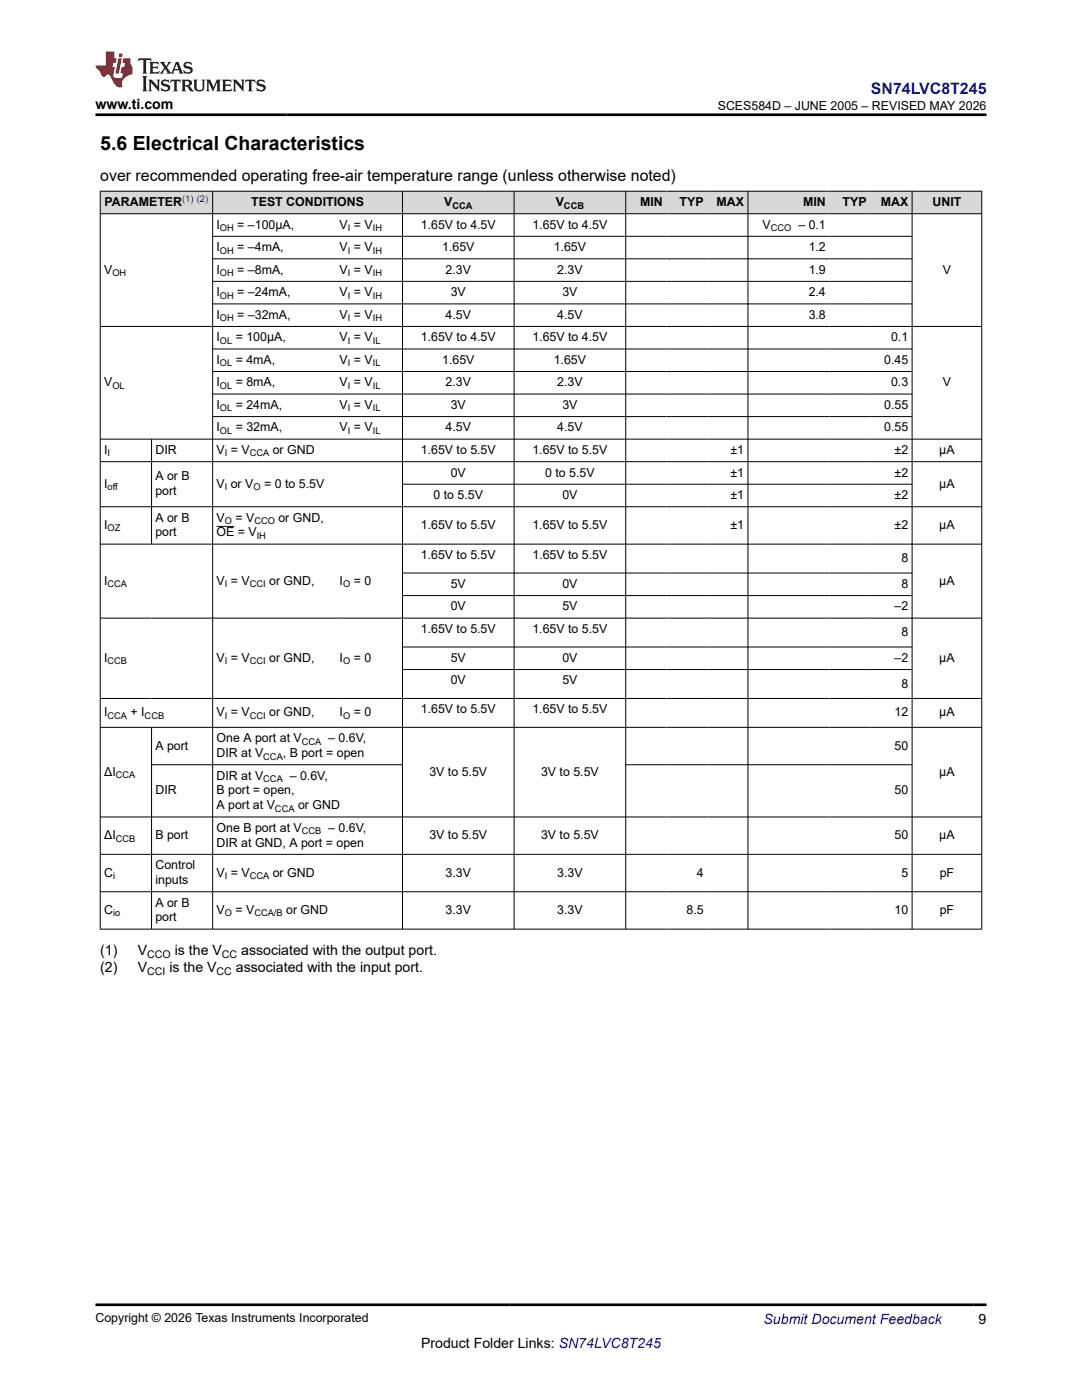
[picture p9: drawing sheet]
<svg xmlns="http://www.w3.org/2000/svg" width="216mm" height="279mm" viewBox="0 0 216 279" stroke-linecap="round" stroke-linejoin="round" font-family="sans-serif">
<g fill="#d8d8d8">
<path d="M20 38.2h175.9v4.5h-175.9z" fill-rule="evenodd"/>
<path d="M20.1 38.2h22.3v4.4h-22.3z" fill-rule="evenodd"/>
<path d="M42.5 38.2h37.8v4.4h-37.8z" fill-rule="evenodd"/>
<path d="M80.4 38.2h22.1v4.4h-22.1z" fill-rule="evenodd"/>
<path d="M102.6 38.2h22.2v4.4h-22.2z" fill-rule="evenodd"/>
<path d="M124.9 38.2h8.1v4.4h-8.1z" fill-rule="evenodd"/>
<path d="M133 38.2h8.1v4.4h-8.1z" fill-rule="evenodd"/>
<path d="M141.1 38.2h8.1v4.4h-8.1z" fill-rule="evenodd"/>
<path d="M149.3 38.2h16.2v4.4h-16.2z" fill-rule="evenodd"/>
<path d="M165.5 38.2h8.1v4.4h-8.1z" fill-rule="evenodd"/>
<path d="M173.6 38.2h8.3v4.4h-8.3z" fill-rule="evenodd"/>
<path d="M182.1 38.2h13.7v4.4h-13.7z" fill-rule="evenodd"/>
</g>
<g fill="none" stroke="#000" stroke-width=".2">
<path d="M19.9 38.2h176.1M20 38.1v147.4M42.4 38.1v147.4M80.3 38.1v147.4M102.6 38.1v147.4M124.9 38.1v147.4M149.2 38.1v147.4M182 38.1v147.4M195.9 38.1v147.4M19.9 42.7h176.1M42.4 47.2h139.7M42.4 51.7h139.7"/>
<path d="M42.4 56.2h139.7M19.9 65.1h176.1M42.4 60.7h139.7M42.4 69.6h139.7M42.4 74.1h139.7M42.4 78.6h139.7M19.9 87.6h176.1M19.9 92.1h176.1M30.2 87.6v21.1M42.4 83.1h139.7M80.3 96.6h101.8M19.9 101.1h176.1"/>
<path d="M19.9 108.6h176.1M43.2 105h3.6M80.3 114.4h101.8M80.3 118.9h101.8M19.9 123.4h176.1M19.9 139.4h176.1M80.3 129.1h101.8M80.3 133.6h101.8M19.9 145.2h176.1M30.2 145.2v40.3M30.2 152.6h50.2M124.9 152.6h57.2"/>
<path d="M19.9 163h176.1M19.9 170.5h176.1M19.9 178h176.1M19.9 185.4h176.1"/>
</g>
<path d="M27.7 11.6l-.2 .6 .5-.2h.6v.1v2.2l-.2 .4h1l-.2-.4v-2.2v-.1h.5l.5 .2-.1-.6zM29.8 12.4l.2 .3v1.6l-.2 .4h1.9l.1-.6a1.08 1.08 0 0 1-1.3 .2v-.7h.6l.4 .2v-.7l-.4 .2h-.6v-.5l.2-.2a1 1 0 0 1 1 .3l-.1-.5zM31.8 12.4l1 1.1-1 1.2h.9l-.2-.2 .4-.8 .5 .8-.2 .2h1.6l-.2-.2 .1-.5h1l.1 .5-.1 .2h.9l-.2-.4-.8-1.9h-.5l-1 2.1-.8-1.1 .9-1h-.8l.2 .2-.5 .6-.3-.6 .1-.2zM35.2 12.8l.4 1h-.8zM36.8 12.5a.65 .65 0 0 0-.2 .7 .65 .65 0 0 0 .6 .5l.7 .1 .1 .3a.79 .79 0 0 1-.7 .4 .79 .79 0 0 1-.7-.5l.1 .7 .2-.1a.93 .93 0 0 0 1.1 0 .93 .93 0 0 0 .4-.9 1.46 1.46 0 0 0-1.2-.6l-.1-.3a1.09 1.09 0 0 1 1.2 .2l-.2-.6-.1 .1-.6-.2zM28.4 15.2l.2 .4v2.2l-.2 .4h1l-.2-.4v-2.2l.2-.4zM29.6 15.9l.2 .4v1.5l-.2 .4h.8l-.3-.4v-1.3l1.7 1.8v-2l.2-.4h-.8l.2 .2 .1 1.1-1.2-1.3zM32.3 16a.65 .65 0 0 0-.2 .8 .65 .65 0 0 0 .7 .4l.6 .2 .1 .2a.79 .79 0 0 1-.7 .4 .79 .79 0 0 1-.7-.5l.1 .7 .2-.1a.93 .93 0 0 0 1.1 .1 .93 .93 0 0 0 .4-1 1.46 1.46 0 0 0-1.2-.5l-.1-.4a1.09 1.09 0 0 1 1.2 .2l-.2-.6-.1 .1-.6-.1zM34.1 15.9l-.1 .6a.63 .63 0 0 1 .7-.3l.1 1.6-.3 .4h1l-.2-.4v-1.6a.66 .66 0 0 1 .8 .3l-.1-.6zM36.2 15.9l.2 .4v1.5l-.2 .4h.9l-.2-.2v-.7h.5l.1 .2a.79 .79 0 0 0 1.2 .6l-1-.9a.61 .61 0 0 0 .6-.6 .61 .61 0 0 0-.5-.7zM36.9 16.2h.2a.47 .47 0 0 1 .5 .1 .47 .47 0 0 1 .1 .5l-.2 .1-.6 .1zM38.5 15.9l.2 .2a2.27 2.27 0 0 0 .4 2 1.04 1.04 0 0 0 1.7-.7v-1.3l.2-.2h-.8l.2 .4v1.1a.6 .6 0 0 1-.6 .6 .6 .6 0 0 1-.6-.6v-1.1l.3-.4zM41.1 15.9l.2 .4v1.5l-.2 .4h.7l-.2-.4v-1.4l.9 1.9 .8-1.9v1.4l-.2 .4h1l-.3-.4v-1.5l.3-.4h-.8l-.7 1.5-.7-1.5zM44.3 15.9l.2 .4v1.5l-.2 .4h1.9l.1-.6a1.09 1.09 0 0 1-1.3 .2v-.7h.6l.4 .2v-.6l-.4 .2h-.6v-.6l.2-.1a1.01 1.01 0 0 1 1 .3l-.1-.6zM46.4 15.9l.3 .4v1.5l-.3 .4h.8l-.2-.4v-1.3l1.6 1.8v-2l.2-.4h-.7l.2 .2v1.1l-1.2-1.3zM49 15.9l-.1 .6a.63 .63 0 0 1 .8-.3v1.6l-.3 .4h1l-.2-.4v-1.6a.66 .66 0 0 1 .8 .3l-.1-.6zM51.4 16a.65 .65 0 0 0-.2 .8 .65 .65 0 0 0 .6 .4l.6 .2 .2 .2a.79 .79 0 0 1-.8 .4 .79 .79 0 0 1-.6-.5l.1 .7 .2-.1a.93 .93 0 0 0 1 .1 .93 .93 0 0 0 .5-1 1.46 1.46 0 0 0-1.3-.5l-.1-.4a1.09 1.09 0 0 1 1.3 .2l-.2-.6-.2 .1-.5-.1z" fill="#231f20"/>
<path d="M21.1 10.3v2.7h-2v.4l.9 1a.95 .95 0 0 0 .9 .9 .59 .59 0 0 1 .6-.4 .59 .59 0 0 1 .5 .3l.4 .8a1.59 1.59 0 0 0 2.1 1.4 1.61 1.61 0 0 1 1-2.3l1-.3-.1-1.5a1.59 1.59 0 0 1-.4-1.7h-1.4l-.2 .9h.5l-.1 .9h-.5l-.2 .9v.3l.4 .1-.2 .9h-.6a.73 .73 0 0 1-1.1-.7l.3-1.5h-.5l.2-.9h.5l.2-.9h-.5v-1.3zM23.6 11.6l-.6 3.1h.7l.6-3.1zM23.8 10.7l-.1 .6h.7l.1-.6z" fill="#ed1c24"/>
<path d="M19.1 22.9h177.8M19.1 260.4h177.8" fill="none" stroke="#000" stroke-width=".53"/>
<text font-size="3.9" x="20" y="29.9">5.6 Electrical Characteristics</text>
<text font-size="3.2" fill="#00f" x="173.8" y="18.7">SN74LVC8T245</text>
<text font-size="3.2" x="20" y="36.1">over recommended operating free-air temperature range (unless otherwise noted)</text>
<g font-size="2.8">
<text x="19.1" y="21.8">www.ti.com</text>
<text x="20" y="190.6">(1)</text>
<text x="27.5" y="190.6">V</text>
<text x="34.9" y="190.6">is the V</text>
<text x="48.1" y="190.6">associated with the output port.</text>
<text x="20" y="194">(2)</text>
<text x="27.5" y="194">V</text>
<text x="33.8" y="194">is the V</text>
<text x="47.1" y="194">associated with the input port.</text>
<text x="84" y="269">Product Folder Links: SN74LVC8T245</text>
<text x="195.3" y="264.2">9</text>
</g>
<text font-size="2.8" fill="#00f" x="152.4" y="264.2">Submit Document Feedback</text>
<g font-size="2.5">
<text x="143.2" y="21.9">SCES584D – JUNE 2005 – REVISED MAY 2026</text>
<text x="20.9" y="41.1">PARAMETER</text>
<text x="50.1" y="41.1">TEST CONDITIONS</text>
<text x="88.6" y="41.1">V</text>
<text x="110.9" y="41.1">V</text>
<text x="127.8" y="41.1">MIN</text>
<text x="135.6" y="41.1">TYP</text>
<text x="143" y="41.1">MAX</text>
<text x="160.3" y="41.1">MIN</text>
<text x="168.1" y="41.1">TYP</text>
<text x="175.7" y="41.1">MAX</text>
<text x="186.1" y="41.1">UNIT</text>
<text x="43.2" y="45.6">I</text>
<text x="47.4" y="45.6">= –100μA,</text>
<text x="67.8" y="45.6">V = V</text>
<text x="84" y="45.6">1.65V to 4.5V</text>
<text x="106.2" y="45.6">1.65V to 4.5V</text>
<text x="152.2" y="45.6">V</text>
<text x="159.3" y="45.6">– 0.1</text>
<text x="43.2" y="50.1">I</text>
<text x="47.4" y="50.1">= –4mA,</text>
<text x="67.8" y="50.1">V = V</text>
<text x="88.2" y="50.1">1.65V</text>
<text x="110.5" y="50.1">1.65V</text>
<text x="161.4" y="50.1">1.2</text>
<text x="20.8" y="54.6">V</text>
<text x="43.2" y="54.6">I</text>
<text x="43.2" y="59.1">I</text>
<text x="47.4" y="54.6">= –8mA,</text>
<text x="47.4" y="59.1">= –24mA,</text>
<text x="67.8" y="54.6">V = V</text>
<text x="67.8" y="59.1">V = V</text>
<text x="88.9" y="54.6">2.3V</text>
<text x="89.9" y="59.1">3V</text>
<text x="111.2" y="54.6">2.3V</text>
<text x="112.2" y="59.1">3V</text>
<text x="161.4" y="54.6">1.9</text>
<text x="161.4" y="59.1">2.4</text>
<text x="188.1" y="54.6">V</text>
<text x="43.2" y="63.6">I</text>
<text x="47.4" y="63.6">= –32mA,</text>
<text x="67.8" y="63.6">V = V</text>
<text x="88.9" y="63.6">4.5V</text>
<text x="111.2" y="63.6">4.5V</text>
<text x="161.4" y="63.6">3.8</text>
<text x="43.2" y="68.1">I</text>
<text x="47" y="68.1">= 100μA,</text>
<text x="67.8" y="68.1">V = V</text>
<text x="84" y="68.1">1.65V to 4.5V</text>
<text x="106.2" y="68.1">1.65V to 4.5V</text>
<text x="177.8" y="68.1">0.1</text>
<text x="20.8" y="77.1">V</text>
<text x="43.2" y="72.6">I</text>
<text x="43.2" y="77.1">I</text>
<text x="47" y="72.6">= 4mA,</text>
<text x="47" y="77.1">= 8mA,</text>
<text x="67.8" y="72.6">V = V</text>
<text x="67.8" y="77.1">V = V</text>
<text x="88.2" y="72.6">1.65V</text>
<text x="88.9" y="77.1">2.3V</text>
<text x="110.5" y="72.6">1.65V</text>
<text x="111.2" y="77.1">2.3V</text>
<text x="176.4" y="72.6">0.45</text>
<text x="177.8" y="77.1">0.3</text>
<text x="188.1" y="77.1">V</text>
<text x="43.2" y="81.6">I</text>
<text x="47" y="81.6">= 24mA,</text>
<text x="67.8" y="81.6">V = V</text>
<text x="89.9" y="81.6">3V</text>
<text x="112.2" y="81.6">3V</text>
<text x="176.4" y="81.6">0.55</text>
<text x="43.2" y="86.1">I</text>
<text x="47" y="86.1">= 32mA,</text>
<text x="67.8" y="86.1">V = V</text>
<text x="88.9" y="86.1">4.5V</text>
<text x="111.2" y="86.1">4.5V</text>
<text x="176.4" y="86.1">0.55</text>
<text x="20.8" y="90.6">I</text>
<text x="31" y="90.6">DIR</text>
<text x="31" y="95.9">A or B</text>
<text x="43.2" y="90.6">V = V</text>
<text x="54.4" y="90.6">or GND</text>
<text x="84" y="90.6">1.65V to 5.5V</text>
<text x="89.9" y="95.1">0V</text>
<text x="106.2" y="90.6">1.65V to 5.5V</text>
<text x="108.8" y="95.1">0 to 5.5V</text>
<text x="145.7" y="90.6">±1</text>
<text x="145.7" y="95.1">±1</text>
<text x="178.5" y="90.6">±2</text>
<text x="178.5" y="95.1">±2</text>
<text x="187.4" y="90.6">μA</text>
<text x="20.8" y="97.3">I</text>
<text x="31" y="98.8">port</text>
<text x="43.2" y="97.3">V or V</text>
<text x="52.7" y="97.3">= 0 to 5.5V</text>
<text x="86.5" y="99.6">0 to 5.5V</text>
<text x="112.2" y="99.6">0V</text>
<text x="145.7" y="99.6">±1</text>
<text x="178.5" y="99.6">±2</text>
<text x="187.4" y="97.3">μA</text>
<text x="20.8" y="105.6">I</text>
<text x="31" y="104.1">A or B</text>
<text x="31" y="107.1">port</text>
<text x="43.2" y="104.1">V</text>
<text x="43.2" y="107.1">OE = V</text>
<text x="47" y="104.1">= V</text>
<text x="55.6" y="104.1">or GND,</text>
<text x="84" y="105.6">1.65V to 5.5V</text>
<text x="106.2" y="105.6">1.65V to 5.5V</text>
<text x="145.7" y="105.6">±1</text>
<text x="178.5" y="105.6">±2</text>
<text x="187.4" y="105.6">μA</text>
<text x="84" y="111.6">1.65V to 5.5V</text>
<text x="106.2" y="111.6">1.65V to 5.5V</text>
<text x="179.9" y="112.2">8</text>
<text x="20.8" y="116.7">I</text>
<text x="43.2" y="116.7">V = V</text>
<text x="53.7" y="116.7">or GND,</text>
<text x="67.8" y="116.7">I</text>
<text x="70.6" y="116.7">= 0</text>
<text x="89.9" y="117.3">5V</text>
<text x="112.2" y="117.3">0V</text>
<text x="179.9" y="117.3">8</text>
<text x="187.4" y="116.7">μA</text>
<text x="89.9" y="121.8">0V</text>
<text x="112.2" y="121.8">5V</text>
<text x="178.5" y="121.8">–2</text>
<text x="84" y="126.3">1.65V to 5.5V</text>
<text x="106.2" y="126.3">1.65V to 5.5V</text>
<text x="179.9" y="127">8</text>
<text x="20.8" y="132.1">I</text>
<text x="43.2" y="132.1">V = V</text>
<text x="53.7" y="132.1">or GND,</text>
<text x="67.8" y="132.1">I</text>
<text x="70.6" y="132.1">= 0</text>
<text x="89.9" y="132.1">5V</text>
<text x="89.9" y="136.6">0V</text>
<text x="112.2" y="132.1">0V</text>
<text x="112.2" y="136.6">5V</text>
<text x="178.5" y="132.1">–2</text>
<text x="179.9" y="137.2">8</text>
<text x="187.4" y="132.1">μA</text>
<text x="20.8" y="143">I</text>
<text x="26" y="143">+ I</text>
<text x="43.2" y="143">V = V</text>
<text x="53.7" y="143">or GND,</text>
<text x="67.8" y="143">I</text>
<text x="70.6" y="143">= 0</text>
<text x="84" y="142.4">1.65V to 5.5V</text>
<text x="106.2" y="142.4">1.65V to 5.5V</text>
<text x="178.5" y="143">12</text>
<text x="187.4" y="143">μA</text>
<text x="31" y="149.6">A port</text>
<text x="43.2" y="148.1">One A port at V</text>
<text x="65.5" y="148.1">– 0.6V,</text>
<text x="178.5" y="149.6">50</text>
<text x="20.8" y="154.8">ΔI</text>
<text x="43.2" y="151.1">DIR at V</text>
<text x="43.2" y="155.6">DIR at V</text>
<text x="56.4" y="151.1">, B port = open</text>
<text x="57.8" y="155.6">– 0.6V,</text>
<text x="85.7" y="154.8">3V to 5.5V</text>
<text x="108" y="154.8">3V to 5.5V</text>
<text x="187.4" y="154.8">μA</text>
<text x="31" y="158.5">DIR</text>
<text x="43.2" y="158.5">B port = open,</text>
<text x="43.2" y="161.5">A port at V</text>
<text x="59.5" y="161.5">or GND</text>
<text x="178.5" y="158.5">50</text>
<text x="20.8" y="167.5">ΔI</text>
<text x="31" y="167.5">B port</text>
<text x="43.2" y="166">One B port at V</text>
<text x="65.5" y="166">– 0.6V,</text>
<text x="85.7" y="167.5">3V to 5.5V</text>
<text x="108" y="167.5">3V to 5.5V</text>
<text x="178.5" y="167.5">50</text>
<text x="187.4" y="167.5">μA</text>
<text x="31" y="173.5">Control</text>
<text x="43.2" y="169">DIR at GND, A port = open</text>
<text x="20.8" y="174.9">C</text>
<text x="31" y="176.4">inputs</text>
<text x="43.2" y="174.9">V = V</text>
<text x="54.4" y="174.9">or GND</text>
<text x="88.9" y="174.9">3.3V</text>
<text x="111.2" y="174.9">3.3V</text>
<text x="139" y="174.9">4</text>
<text x="179.9" y="174.9">5</text>
<text x="187.5" y="174.9">pF</text>
<text x="20.8" y="182.4">C</text>
<text x="31" y="180.9">A or B</text>
<text x="31" y="183.9">port</text>
<text x="43.2" y="182.4">V</text>
<text x="47" y="182.4">= V</text>
<text x="57.1" y="182.4">or GND</text>
<text x="88.9" y="182.4">3.3V</text>
<text x="111.2" y="182.4">3.3V</text>
<text x="137" y="182.4">8.5</text>
<text x="178.5" y="182.4">10</text>
<text x="187.5" y="182.4">pF</text>
<text x="19.1" y="263.9">Copyright © 2026 Texas Instruments Incorporated</text>
</g>
<g font-size="2.1">
<text x="29.4" y="191.1">CCO</text>
<text x="44.3" y="191.1">CC</text>
<text x="29.4" y="194.5">CCI</text>
<text x="43.2" y="194.5">CC</text>
</g>
<text font-size="1.9" fill="#00f" x="36.3" y="40.3">(1) (2)</text>
<g font-size="1.9">
<text x="90.3" y="41.6">CCA</text>
<text x="112.5" y="41.6">CCB</text>
<text x="43.9" y="46.1">OH</text>
<text x="69.4" y="46.1">I</text>
<text x="74.4" y="46.1">IH</text>
<text x="153.8" y="46.1">CCO</text>
<text x="43.9" y="50.6">OH</text>
<text x="69.4" y="50.6">I</text>
<text x="74.4" y="50.6">IH</text>
<text x="22.4" y="55.1">OH</text>
<text x="43.9" y="55.1">OH</text>
<text x="43.9" y="59.6">OH</text>
<text x="69.4" y="55.1">I</text>
<text x="69.4" y="59.6">I</text>
<text x="74.4" y="55.1">IH</text>
<text x="74.4" y="59.6">IH</text>
<text x="43.9" y="64.1">OH</text>
<text x="69.4" y="64.1">I</text>
<text x="74.4" y="64.1">IH</text>
<text x="43.9" y="68.6">OL</text>
<text x="69.4" y="68.6">I</text>
<text x="74.4" y="68.6">IL</text>
<text x="22.4" y="77.6">OL</text>
<text x="43.9" y="73.1">OL</text>
<text x="43.9" y="77.6">OL</text>
<text x="69.4" y="73.1">I</text>
<text x="69.4" y="77.6">I</text>
<text x="74.4" y="73.1">IL</text>
<text x="74.4" y="77.6">IL</text>
<text x="43.9" y="82.1">OL</text>
<text x="69.4" y="82.1">I</text>
<text x="74.4" y="82.1">IL</text>
<text x="43.9" y="86.6">OL</text>
<text x="69.4" y="86.6">I</text>
<text x="74.4" y="86.6">IL</text>
<text x="21.5" y="91.1">I</text>
<text x="44.8" y="91.1">I</text>
<text x="49.8" y="91.1">CCA</text>
<text x="21.5" y="97.8">off</text>
<text x="44.8" y="97.8">I</text>
<text x="50.6" y="97.8">O</text>
<text x="21.5" y="106.1">OZ</text>
<text x="44.8" y="104.6">O</text>
<text x="50.8" y="104.6">CCO</text>
<text x="51.2" y="107.6">IH</text>
<text x="21.5" y="117.2">CCA</text>
<text x="44.8" y="117.2">I</text>
<text x="49.8" y="117.2">CCI</text>
<text x="68.5" y="117.2">O</text>
<text x="21.5" y="132.6">CCB</text>
<text x="44.8" y="132.6">I</text>
<text x="49.8" y="132.6">CCI</text>
<text x="68.5" y="132.6">O</text>
<text x="21.5" y="143.5">CCA</text>
<text x="28.9" y="143.5">CCB</text>
<text x="44.8" y="143.5">I</text>
<text x="49.8" y="143.5">CCI</text>
<text x="68.5" y="143.5">O</text>
<text x="60.2" y="148.6">CCA</text>
<text x="23.1" y="155.3">CCA</text>
<text x="52.5" y="151.6">CCA</text>
<text x="52.5" y="156.1">CCA</text>
<text x="23.1" y="168">CCB</text>
<text x="54.9" y="162">CCA</text>
<text x="60.2" y="166.5">CCB</text>
<text x="22.6" y="175.4">i</text>
<text x="44.8" y="175.4">I</text>
<text x="49.8" y="175.4">CCA</text>
<text x="22.6" y="182.9">io</text>
<text x="44.8" y="182.9">O</text>
<text x="50.8" y="182.9">CCA/B</text>
</g>
</svg>
